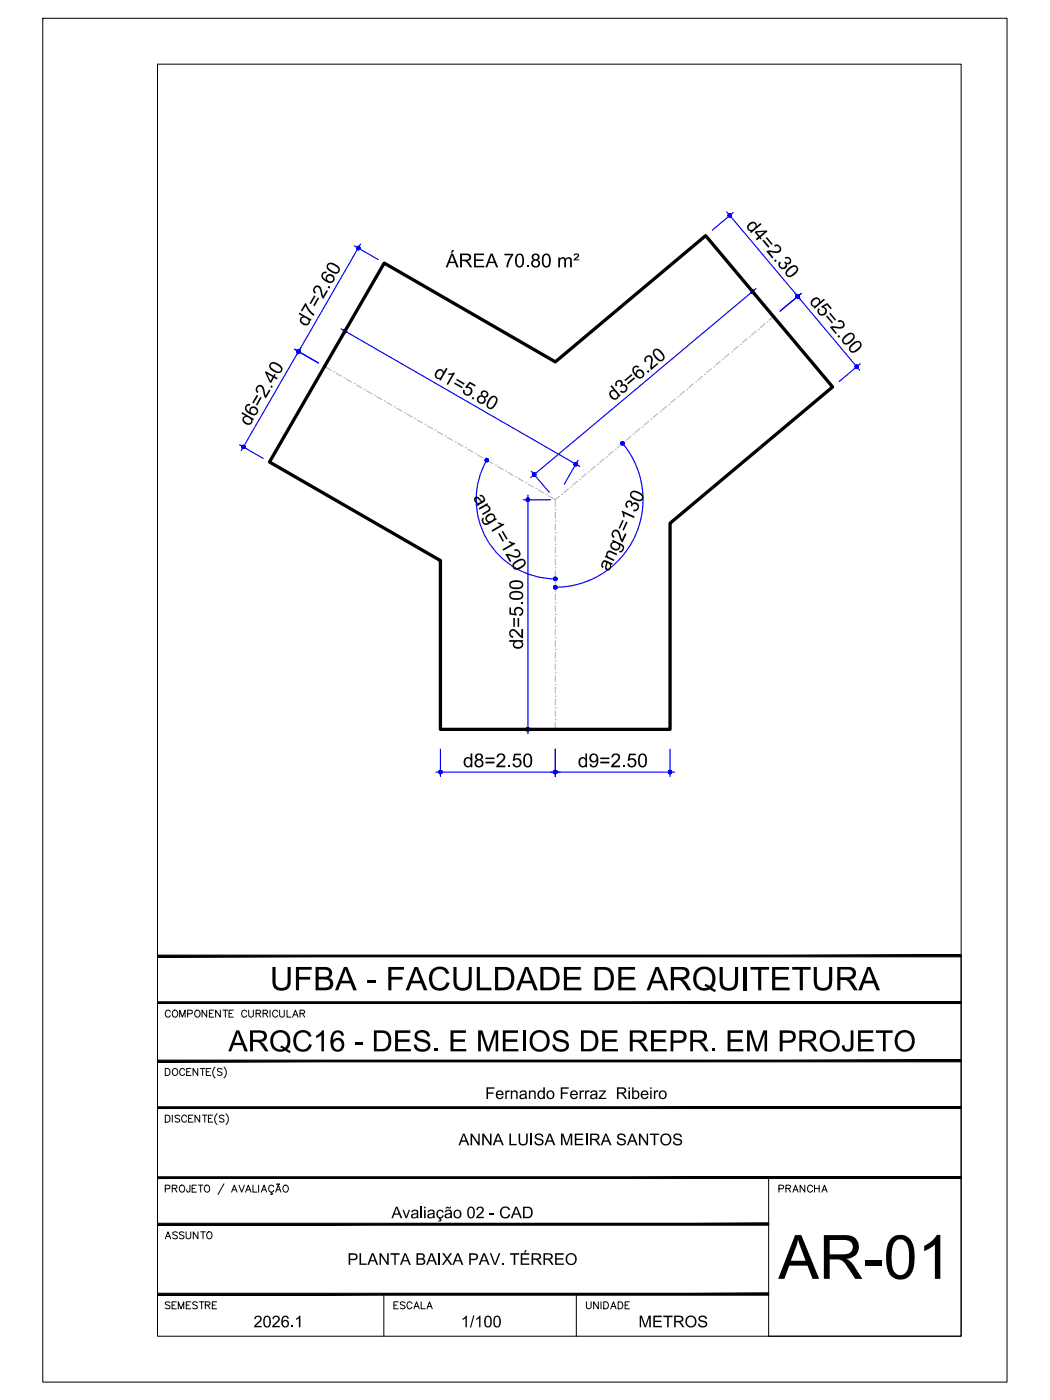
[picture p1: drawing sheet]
<svg xmlns="http://www.w3.org/2000/svg" width="229mm" height="305mm" viewBox="0 0 229 305" stroke-linecap="round" stroke-linejoin="round" font-family="sans-serif">
<!-- layer: ARQ_EIXO CINZA 04 -->
<g fill="none" stroke="#bababa" stroke-width=".25">
<path d="M70.7 79.8l1.4 .8M155.4 79.9h.1M156.8 78.7l-1 .8M157.3 78.2h.1M158.7 77l-.9 .9M159.3 76.6h.1M160.7 75.4l-1 .8M161.2 75h.1M162.6 73.7l-.9 .9M163.2 73.4h.1M164.6 72.1l-1 .8M165.1 71.7h.1"/>
<path d="M166.5 70.5l-.9 .8M167 70.1h.1M168.4 68.9l-.9 .8M72.7 80.9h.1M73.2 81.3l1.1 .6M74.9 82.2h.1M75.4 82.6l1.1 .6M77.1 83.5h.1M77.6 83.8l1.1 .7M79.3 84.8h.1M79.8 85.1l1.1 .6M81.5 86h.1"/>
<path d="M82 86.4l1.1 .6M83.7 87.3h.1M84.2 87.6l1.1 .7M85.9 88.6h.1M86.4 88.9l1.1 .6M88.1 89.8h.1M88.6 90.2l1.1 .6M90.3 91.1h.1M90.8 91.4l1.1 .7M92.5 92.4h.1M93 92.7l1.1 .6M94.7 93.6h.1"/>
<path d="M95.2 94l1.2 .6M96.9 94.9h.1M97.5 95.3l1.1 .6M99.1 96.2h.1M99.7 96.5l1.1 .7M101.3 97.5h.1M101.9 97.8l1.1 .6M103.5 98.7h.1M104 99.1l1.1 .6M105.7 100h.1M131.5 99.9l-.9 .8M132 99.5h.1"/>
<path d="M133.5 98.3l-1 .8M133.9 97.8h.1M135.4 96.6l-.9 .9M135.9 96.2h.1M137.4 95l-1 .8M137.8 94.6h.1M139.3 93.3l-1 .8M139.8 93h.1M141.2 91.7l-.9 .8M141.7 91.3h.1M143.2 90.1l-1 .8M143.7 89.7h.1"/>
<path d="M145.1 88.5l-1 .8M147.1 86.8l-1 .8M147.6 86.4h.1M149 85.2l-1 .8M149.5 84.8h.1M151 83.6l-1 .8M151.5 83.1h.1M152.9 81.9l-1 .9M153.4 81.5h.1M154.9 80.3l-1 .8M106.2 100.3l1.1 .7M107.9 101.3h.1"/>
<path d="M108.4 101.6l1.1 .6M110.1 102.5h.1M110.6 102.9l1.1 .6M112.3 103.8h.1M112.8 104.1l1.1 .7M114.5 105.1h.1M115 105.4l1.1 .6M116.7 106.3h.1M117.2 106.7l1.1 .6M118.9 107.6h.1M119.4 108l1.5 .8M120.9 118.5h.1"/>
<path d="M120.9 116h.1M120.9 113.5h.1M120.9 110.9h.1M120.9 111.5v1.3M120.9 114.1v1.3M120.9 116.6v1.3M120.9 119.2v1.2M121.8 108l-.9 .8v1.5M122.3 107.7h.1M123.7 106.4l-.9 .8M124.2 106h.1M125.7 104.8l-1 .8"/>
<path d="M126.2 104.4h.1M127.6 103.2l-.9 .8M128.1 102.7h.1M129.6 101.5l-1 .8M130 101.1h.1M120.9 138.9h.1M120.9 136.3h.1M120.9 133.8h.1M120.9 131.2h.1M120.9 128.7h.1M120.9 126.2h.1M120.9 123.6h.1"/>
<path d="M120.9 121.1h.1M120.9 121.7v1.3M120.9 124.2v1.3M120.9 126.8v1.3M120.9 129.3v1.3M120.9 131.9v1.2M120.9 134.4v1.3M120.9 136.9v1.3M120.9 139.5v1.3M120.9 156.6h.1M120.9 154.1h.1M120.9 151.6h.1"/>
<path d="M120.9 149h.1M120.9 146.5h.1M120.9 143.9h.1M120.9 141.4h.1M120.9 142v1.3M120.9 144.6v1.2M120.9 147.1v1.3M120.9 149.6v1.3M120.9 152.2v1.3M120.9 154.7v1.3M120.9 157.3v1.5"/>
</g>
<!-- layer: COTA AZUL -->
<g fill="none" stroke="#00f" stroke-width=".25">
<path d="M77.1 53.5l5.2 3M78.5 53.1l-14 24.3M158.2 46.1l16.1 19.2M159.6 46.3l-4.5 3.8M64.1 76l5.2 3M65.5 75.6l-13 22.6M74.3 71.6l51.9 30M75.6 71.2l-3 5.2M163.2 62.7l3.8 4.6M164.6 62.8l-49.1 41.2M173 63.8l14.2 16.8M174.5 63.9l-4.7 3.8"/>
<path d="M187.3 79.2l-4.6 3.9M52.2 96.8l5.1 3M135.5 96.5a19.1 19.1 0 0 1 2.7 20.3 19.1 19.1 0 0 1-17.3 11M106 100.2a17.3 17.3 0 0 0 14.9 25.8M113.9 108.8h6M114.9 107.8v52M115.7 102.6l3.8 4.5M125.9 100.2l-3 5.2M113.9 158.8h6M94.9 168.1h52M95.9 163.1v6M120.9 163.1v6"/>
<path d="M145.9 163.1v6"/>
</g>
<g fill="#00f" stroke="#00f" stroke-width=".22">
<path d="M125.3 101.1l.4 .2v-.2zM125.3 101.1l.4-.2v.2zM125.6 100.8l-.3 .3 .4-.2z"/>
<path d="M125.3 100.7v.4l.3-.3zM125.2 100.8l.1-.1v.4zM125 100.9l.3 .2-.1-.3z"/>
<path d="M125 100.9v.2h.3zM125 101.1h.3l-.3 .2zM125 101.3l.2 .1 .1-.3z"/>
<path d="M125.3 101.1l-.1 .3h.1zM125.3 101.1l.3 .3h-.3zM125.3 101.1l.3 .3 .1-.1z"/>
<path d="M114.9 158.8v.4l.2-.1zM114.9 158.8l.3 .2-.1 .1zM114.9 158.8l.3 .2 .1-.2z"/>
<path d="M114.9 158.8h.4l-.1-.2zM115.1 158.5l.1 .1-.3 .2zM114.9 158.4v.4l.2-.3z"/>
<path d="M114.7 158.5l.2 .3v-.4zM114.7 158.5l.2 .3-.3-.2zM114.6 158.6v.2h.3z"/>
<path d="M114.6 158.8v.2l.3-.2zM114.6 159l.3-.2-.2 .3zM114.9 158.8l-.2 .3 .2 .1z"/>
<path d="M116 103.5l.2 .2 .1-.4zM116.3 103.3l.1 .4h-.2zM116.3 103.3l.1 .4 .1-.1z"/>
<path d="M116.3 103.3l.2 .3 .2-.1zM116.3 103.3h.4v.2zM116.3 103.3h.4l-.1-.2z"/>
<path d="M116.5 103l-.2 .3 .3-.2zM116.2 103h.3l-.2 .3zM116.1 103l.2 .3-.1-.3z"/>
<path d="M116.1 103l-.1 .2 .3 .1zM116 103.2l.3 .1-.3 .1zM116 103.4v.1l.3-.2z"/>
<path d="M164 63.1l-.2 .4 .3-.3zM163.7 63.1h.3l-.2 .4zM163.6 63.2l.2 .3-.1-.4z"/>
<path d="M163.4 63.3l.4 .2-.2-.3zM163.4 63.3l.4 .2h-.4zM163.4 63.5l.1 .2 .3-.2z"/>
<path d="M163.5 63.7l.2 .1 .1-.3zM163.8 63.5l.1 .3h-.2zM163.8 63.5l.1 .3h.1z"/>
<path d="M163.8 63.5l.2 .3 .2-.2zM163.8 63.5l.4-.1v.2zM163.8 63.5l.4-.1-.1-.2z"/>
<path d="M158.6 46.6l-.1 .2 .4 .1zM158.5 46.8l.4 .1h-.4zM158.5 46.9l.1 .3 .3-.3z"/>
<path d="M158.6 47.2h.1l.2-.3zM158.9 46.9l.1 .4-.3-.1zM158.9 46.9l.1 .4 .1-.1z"/>
<path d="M158.9 46.9l.2 .3 .2-.2zM158.9 46.9l.4-.1v.2zM158.9 46.9l.4-.1-.1-.1z"/>
<path d="M159 46.5l-.1 .4 .3-.2zM158.8 46.5h.2l-.1 .4zM158.6 46.6l.3 .3-.1-.4z"/>
<path d="M173.7 64.5l.2 .3 .1-.2zM173.7 64.5l.3-.1v.2zM173.7 64.5l.3-.1-.1-.1z"/>
<path d="M173.8 64.2l-.1 .3 .2-.2zM173.6 64.1l.2 .1-.1 .3zM173.4 64.2l.3 .3-.1-.4z"/>
<path d="M173.4 64.2l-.1 .2 .4 .1zM173.3 64.4l.4 .1-.4 .1zM173.3 64.6l.1 .2 .3-.3z"/>
<path d="M173.4 64.8l.1 .1 .2-.4zM173.7 64.5v.4h-.2zM173.7 64.5v.4l.2-.1z"/>
<path d="M173.4 64.2l-.1 .2 .4 .1zM173.3 64.4l.4 .1-.4 .1zM173.3 64.6l.1 .2 .3-.3z"/>
<path d="M173.4 64.8l.1 .1 .2-.4zM173.7 64.5v.4h-.2zM173.7 64.5v.4l.2-.1z"/>
<path d="M173.7 64.5l.2 .3 .1-.2zM173.7 64.5l.3-.1v.2zM173.7 64.5l.3-.1-.1-.1z"/>
<path d="M173.8 64.2l-.1 .3 .2-.2zM173.6 64.1l.2 .1-.1 .3zM173.4 64.2l.3 .3-.1-.4z"/>
<path d="M186.5 79.8l.3 .3 .1-.1zM186.5 79.8h.4v.2zM186.5 79.8h.4l-.1-.2z"/>
<path d="M186.6 79.5l-.1 .3 .3-.2zM186.5 79.5h.1l-.1 .3zM186.3 79.5l.2 .3v-.3z"/>
<path d="M186.3 79.5l-.1 .2 .3 .1zM186.2 79.7l.3 .1-.4 .1zM186.1 79.9l.1 .2 .3-.3z"/>
<path d="M186.2 80.1l.2 .1 .1-.4zM186.5 79.8l.1 .4h-.2zM186.5 79.8l.1 .4 .2-.1z"/>
<path d="M65 76.2v.3l.2-.3zM64.8 76.2h.2v.3zM64.8 76.2l-.1 .1 .3 .2z"/>
<path d="M64.7 76.3l-.1 .2h.4zM64.6 76.5h.4l-.3 .2zM64.7 76.7l.1 .1 .2-.3z"/>
<path d="M65 76.5l-.2 .3 .2 .1zM65 76.5l.2 .3-.2 .1zM65 76.5l.2 .3 .1-.1z"/>
<path d="M65 76.5l.3 .2 .1-.2zM65 76.5l.3-.2 .1 .2zM65.2 76.2l-.2 .3 .3-.2z"/>
<path d="M53 97.3l-.2 .3 .2 .1zM53 97.3l.2 .3-.2 .1zM53 97.3l.2 .3 .1-.1z"/>
<path d="M53 97.3l.3 .2 .1-.2zM53 97.3l.3-.2 .1 .2zM53.2 97l-.2 .3 .3-.2z"/>
<path d="M53 96.9v.4l.2-.3zM52.8 97l.2-.1v.4zM52.7 97.1l.3 .2-.2-.3z"/>
<path d="M52.7 97.1l-.1 .2h.4zM52.6 97.3h.4l-.3 .2zM52.7 97.5l.1 .1 .2-.3z"/>
<path d="M65 76.5l-.2 .3 .2 .1zM65 76.5l.2 .3-.2 .1zM65 76.5l.2 .3 .1-.1z"/>
<path d="M65 76.5l.3 .2 .1-.2zM65 76.5l.3-.2 .1 .2zM65.2 76.2l-.2 .3 .3-.2z"/>
<path d="M65 76.2v.3l.2-.3zM64.8 76.2h.2v.3zM64.8 76.2l-.1 .1 .3 .2z"/>
<path d="M64.7 76.3l-.1 .2h.4zM64.6 76.5h.4l-.3 .2zM64.7 76.7l.1 .1 .2-.3z"/>
<path d="M78 53.6v.4l.2-.3zM77.8 53.7l.2-.1v.4zM77.7 53.8l.3 .2-.2-.3z"/>
<path d="M77.7 53.8l-.1 .2h.4zM77.6 54h.4l-.3 .2zM77.7 54.2l.1 .1 .2-.3z"/>
<path d="M78 54l-.2 .3 .2 .1zM78 54l.2 .3-.2 .1zM78 54l.2 .3 .1-.1z"/>
<path d="M78 54l.3 .2 .1-.2zM78 54l.3-.2 .1 .2zM78.2 53.7l-.2 .3 .3-.2z"/>
<path d="M120.9 168.1h.4l-.1-.2zM121.1 167.8l.1 .1-.3 .2zM120.9 167.7v.4l.2-.3z"/>
<path d="M120.7 167.8l.2 .3v-.4zM120.7 167.8l.2 .3-.3-.2zM120.6 167.9l-.1 .2h.4z"/>
<path d="M120.5 168.1l.1 .2 .3-.2zM120.6 168.3l.3-.2-.2 .3zM120.9 168.1l-.2 .3 .2 .1z"/>
<path d="M120.9 168.1v.4l.2-.1zM120.9 168.1l.3 .2-.1 .1zM120.9 168.1l.3 .2 .1-.2z"/>
<path d="M95.5 168.1l.1 .2 .3-.2zM95.6 168.3l.3-.2-.2 .3zM95.9 168.1l-.2 .3 .2 .1z"/>
<path d="M95.9 168.1v.4l.2-.1zM95.9 168.1l.3 .2-.1 .1zM95.9 168.1l.3 .2 .1-.2z"/>
<path d="M95.9 168.1h.4l-.1-.2zM96.1 167.8l.1 .1-.3 .2zM95.9 167.7v.4l.2-.3z"/>
<path d="M95.7 167.8l.2 .3v-.4zM95.7 167.8l.2 .3-.3-.2zM95.6 167.9l-.1 .2h.4z"/>
<path d="M145.9 168.1h.4l-.1-.2zM146.1 167.8l.1 .1-.3 .2zM145.9 167.7v.4l.2-.3z"/>
<path d="M145.7 167.8l.2 .3v-.4zM145.7 167.8l.2 .3-.3-.2zM145.6 167.9l-.1 .2h.4z"/>
<path d="M145.5 168.1l.1 .2 .3-.2zM145.6 168.3l.3-.2-.2 .3zM145.9 168.1l-.2 .3 .2 .1z"/>
<path d="M145.9 168.1v.4l.2-.1zM145.9 168.1l.3 .2-.1 .1zM145.9 168.1l.3 .2 .1-.2z"/>
<path d="M120.5 168.1l.1 .2 .3-.2zM120.6 168.3l.3-.2-.2 .3zM120.9 168.1l-.2 .3 .2 .1z"/>
<path d="M120.9 168.1v.4l.2-.1zM120.9 168.1l.3 .2-.1 .1zM120.9 168.1l.3 .2 .1-.2z"/>
<path d="M120.9 168.1h.4l-.1-.2zM121.1 167.8l.1 .1-.3 .2zM120.9 167.7v.4l.2-.3z"/>
<path d="M120.7 167.8l.2 .3v-.4zM120.7 167.8l.2 .3-.3-.2zM120.6 167.9l-.1 .2h.4z"/>
<path d="M106 99.8v.4l.2-.3zM105.8 99.9l.2-.1v.4zM105.8 99.9l-.1 .1 .3 .2z"/>
<path d="M105.7 100l-.1 .2h.4zM105.6 100.2h.4l-.3 .2zM105.7 100.4l.1 .1 .2-.3z"/>
<path d="M106 100.2l-.2 .3h.2zM106 100.2l.2 .3h-.2zM106 100.2l.2 .3 .1-.1z"/>
<path d="M106 100.2l.3 .2v-.2zM106 100.2l.3-.2v.2zM106.2 99.9l-.2 .3 .3-.2z"/>
<path d="M120.9 126h.4l-.1-.1zM121.1 125.7l.1 .2-.3 .1zM120.9 125.6v.4l.2-.3z"/>
<path d="M120.7 125.7l.2 .3v-.4zM120.7 125.7l.2 .3-.3-.1zM120.6 125.9l-.1 .1h.4z"/>
<path d="M120.5 126l.1 .2 .3-.2zM120.6 126.2l.3-.2-.2 .4zM120.9 126l-.2 .4h.2z"/>
<path d="M120.9 126v.4h.2zM120.9 126l.3 .2-.1 .2zM120.9 126l.3 .2 .1-.2z"/>
<path d="M120.5 127.9l.1 .2 .3-.2zM120.6 128.1l.3-.2-.2 .3zM120.9 127.9l-.2 .3 .2 .1z"/>
<path d="M120.9 127.9v.4l.2-.1zM120.9 127.9l.3 .2-.1 .1zM120.9 127.9l.3 .2 .1-.2z"/>
<path d="M120.9 127.9h.4l-.1-.2zM121.1 127.6l.1 .1-.3 .2zM120.9 127.5v.4l.2-.3z"/>
<path d="M120.7 127.6l.2 .3v-.4zM120.7 127.6l.2 .3-.3-.2zM120.6 127.7l-.1 .2h.4z"/>
<path d="M135.3 96.2l-.1 .2 .3 .1zM135.2 96.4l.3 .1-.3 .1zM135.2 96.6l.1 .2 .2-.3z"/>
<path d="M135.5 96.5l-.2 .3 .1 .1zM135.5 96.5l.1 .4h-.2zM135.5 96.5l.1 .4 .2-.1z"/>
<path d="M135.5 96.5l.3 .3 .1-.2zM135.5 96.5l.4-.1v.2zM135.5 96.5l.4-.1-.1-.1z"/>
<path d="M135.6 96.2l-.1 .3 .3-.2zM135.5 96.1l.1 .1-.1 .3zM135.3 96.2l.2 .3v-.4z"/>
</g>
<!-- layer: 0 -->
<path d="M83.7 57.3l37.2 21.5 32.7-27.5 27.7 32.9-35.4 29.7v44.9h-50v-36.8l-37.2-21.4z" fill="none" stroke="#000" stroke-width=".72"/>
<!-- layer: MRG_EXTERNA -->
<path d="M9.3 4h209.9v296.9h-209.9z" fill="none" stroke="#000" stroke-width=".22"/>
<!-- layer: MRG_INTERNA -->
<path d="M34.3 14h175v276.9h-175z" fill="none" stroke="#000" stroke-width=".22"/>
<!-- layer: SIMB_01 -->
<g fill="#000" stroke="#000" stroke-width=".22">
<path d="M34.3 218.1v.4l175-.4zM34.3 218.5l175-.4v.4z"/>
<path d="M34.3 207.9v.4l175-.4zM34.3 208.3l175-.4v.4z"/>
<path d="M34.3 230.8v.4l175-.4zM34.3 231.2l175-.4v.4z"/>
<path d="M34.3 256.2v.4l175-.4zM34.3 256.6l175-.4v.4z"/>
<path d="M34.3 241v.3l175-.3zM34.3 241.3l175-.3v.3z"/>
<path d="M34.3 266.3v.4l133-.4zM34.3 266.7l133-.4v.4z"/>
<path d="M34.3 282h133v-.4zM34.3 281.6h133l-133 .4z"/>
</g>
<g fill="none" stroke="#000" stroke-width=".22">
<path d="M45 219.9v1.5l-1-1.5v1.5M46.5 219.9h-.9v1.5h.9M48 219.9v1.5l-1.1-1.5v1.5M48.6 219.9h1M49.1 219.9v1.5M50.8 219.9h-.9v1.5h.9M54.1 219.9v1.1l.5 .4h.3l.3-.4v-1.1M58.8 219.9v1.5M60.9 219.9v1.1l.4 .4 .5-.2 .1-1.3M62.5 219.9v1.5h.9M209.3 208.1v82.8h-42v-34.5M36 232.6h.5a.82 .82 0 0 1 .5 .8 .82 .82 0 0 1-.5 .7h-.5z"/>
<path d="M37.1 220.3a.56 .56 0 0 0-.7-.4 .56 .56 0 0 0-.4 .6 .63 .63 0 0 0 .2 .8 .63 .63 0 0 0 .9-.2M37.7 220.1a.72 .72 0 0 1 1 .2 .72 .72 0 0 1-.3 1.1 .72 .72 0 0 1-.9-.4 .72 .72 0 0 1 .2-.9zM37.7 232.8a.72 .72 0 0 1 1 .2 .72 .72 0 0 1-.3 1.1 .72 .72 0 0 1-.9-.4 .72 .72 0 0 1 .2-.9zM39.1 221.4v-1.5l.6 1.5 .6-1.5v1.5M40.2 233a.56 .56 0 0 0-.6-.4 .56 .56 0 0 0-.5 .6 .63 .63 0 0 0 .3 .8 .63 .63 0 0 0 .8-.2M40.6 233.3h.6M40.9 220.7l.9-.1v-.5l-.3-.2h-.6v1.5M41.6 232.6h-1v1.5h1M42.7 220a.71 .71 0 0 1 .9 .7 .71 .71 0 0 1-.9 .7l-.3-.5v-.4zM43.1 232.6v1.5l-1.1-1.5v1.5M43.6 232.6h1M44.1 232.6v1.5"/>
<path d="M44.9 233.3h.6M45.6 220.6h.5M45.9 232.6h-1v1.5h1M46.8 232.3a1.57 1.57 0 0 0 0 2.4M48.3 232.8l-.3-.2-.7 .2 .2 .4 .5 .2 .3 .3v.2l-.3 .2-.7-.2M48.8 232.3a1.57 1.57 0 0 1 0 2.4M49.9 220.6h.5M53.7 220.3a.56 .56 0 0 0-.6-.4 .56 .56 0 0 0-.5 .6 .63 .63 0 0 0 .3 .8 .63 .63 0 0 0 .8-.2M55.8 220.6h.8l.2-.4-.4-.3h-.6v1.5M56.3 220.6l.5 .8M57.3 220.6h.8l.2-.4-.4-.3h-.6v1.5M57.8 220.6l.5 .8"/>
<path d="M60.5 220.3a.56 .56 0 0 0-.7-.4 .56 .56 0 0 0-.4 .6 .63 .63 0 0 0 .2 .8 .63 .63 0 0 0 .9-.2M63.7 221.4l.6-1.5 .6 1.5M63.9 220.9h.7M65.3 220.6h.9l.1-.4-.3-.3h-.7v1.5M65.8 220.6l.5 .8M36 242.8h.5a.82 .82 0 0 1 .5 .7 .82 .82 0 0 1-.5 .8h-.5zM36 258.8l.9-.1 .1-.6-1-.1v1.5M37.5 258.7l1-.1v-.5l-1-.1v1.5M37.5 242.8v1.5M38 258.7l.5 .8M39.1 243l-.3-.2-.7 .2 .2 .4 .7 .3 .1 .2v.2l-.3 .2-.7-.2M39.2 258.2a.72 .72 0 0 1 1 .2 .72 .72 0 0 1-.3 1.1 .72 .72 0 0 1-.9-.4 .72 .72 0 0 1 .2-.9z"/>
<path d="M40.6 243.2a.56 .56 0 0 0-.6-.4 .56 .56 0 0 0-.5 .6 .63 .63 0 0 0 .3 .8 .63 .63 0 0 0 .8-.2M41.1 243.5h.6M41.4 258l-.1 1.4-.4 .1-.2-.1-.1-.4M41.8 258.7h.6M42 242.8h-.9v1.5h.9M42.8 258h-1v1.5h1M43.2 258h1M43.5 242.8v1.5l-1-1.5v1.5M43.7 258v1.5M44.1 242.8h1M44.6 242.8v1.5M44.6 258.2a.63 .63 0 0 1 .8-.1 .63 .63 0 0 1 .2 .9 .57 .57 0 0 1-.5 .6 .57 .57 0 0 1-.6-.6z"/>
<path d="M45.4 243.5h.5M46.3 242.8h-.9v1.5h.9M47.2 242.5a1.57 1.57 0 0 0 0 2.3M48.8 243l-.4-.2-.6 .2 .1 .4 .7 .3 .2 .2v.2l-.4 .2-.6-.2M48.8 257.7l-1.3 2.4M49.2 242.5a1.57 1.57 0 0 1 0 2.3M50.4 259.5l.6-1.5 .6 1.5M50.7 259h.7M52 258l.6 1.5 .6-1.5M53.5 259.5l.6-1.5 .6 1.5M53.7 259h.7M55.1 258v1.5h.9"/>
<path d="M56.3 258v1.5M56.9 259.5l.6-1.5 .5 1.5M57.1 259h.7M59.1 259.5v.3l.2 .2h-.4M59.6 258.4a.6 .6 0 0 0-.9-.3 .6 .6 0 0 0-.2 .9 .54 .54 0 0 0 .4 .5 .54 .54 0 0 0 .7-.3M60 259.5l.6-1.5 .6 1.5M60.2 259h.8M60.3 257.8l-.1 .1M60.3 257.8h.2M60.5 257.8l.1 .1M60.6 257.9h.2M60.9 257.7l-.1 .2"/>
<path d="M61.8 258.2a.72 .72 0 0 1 1 .2 .72 .72 0 0 1-.3 1.1 .72 .72 0 0 1-.9-.4 .72 .72 0 0 1 .2-.9zM83.6 281.8v9.1M125.5 281.8v9.1"/>
</g>
<text font-size="13.3" x="169.5" y="278.4">AR-01</text>
<text font-size="7.1" x="58.8" y="215.6">UFBA - FACULDADE DE ARQUITETURA</text>
<text font-size="6.4" x="49.7" y="228.9">ARQC16 - DES. E MEIOS DE REPR. EM PROJETO</text>
<g font-size="4.4">
<text x="168.3" y="260.7">PRANCHA</text>
<text x="34.9" y="270.9">ASSUNTO</text>
<text x="34.9" y="286.1">SEMESTRE</text>
<text x="84.7" y="286.1">ESCALA</text>
<text x="126.3" y="286.1">UNIDADE</text>
</g>
<g font-size="4.2">
<text x="162.2" y="49.2" transform="rotate(50 162.2 49.2)">d4=2.30</text>
<text x="97.1" y="58.2">ÁREA 70.80 m²</text>
<text x="176" y="65.7" transform="rotate(50 176 65.7)">d5=2.00</text>
<text x="66.8" y="71.3" transform="rotate(-60 66.8 71.3)">d7=2.60</text>
<text x="94.2" y="81.9" transform="rotate(30 94.2 81.9)">d1=5.80</text>
<text x="133.6" y="87.5" transform="rotate(-40 133.6 87.5)">d3=6.20</text>
<text x="54.3" y="93" transform="rotate(-60 54.3 93)">d6=2.40</text>
<text x="102.9" y="108.4" transform="rotate(60 102.9 108.4)">ang1=120</text>
<text x="132.5" y="124.5" transform="rotate(-65 132.5 124.5)">ang2=130</text>
<text x="113.9" y="141.4" transform="rotate(-90 113.9 141.4)">d2=5.00</text>
<text x="100.8" y="167">d8=2.50</text>
<text x="125.8" y="167">d9=2.50</text>
</g>
<g font-size="3.5">
<text x="105.6" y="239.3">Fernando Ferraz Ribeiro</text>
<text x="99.8" y="249.3">ANNA LUISA MEIRA SANTOS</text>
<text x="85.2" y="265.2">Avaliação 02 - CAD</text>
<text x="75.6" y="275.4">PLANTA BAIXA PAV. TÉRREO</text>
<text x="55.2" y="289">2026.1</text>
<text x="100.3" y="289">1/100</text>
<text x="139" y="289">METROS</text>
</g>
</svg>
